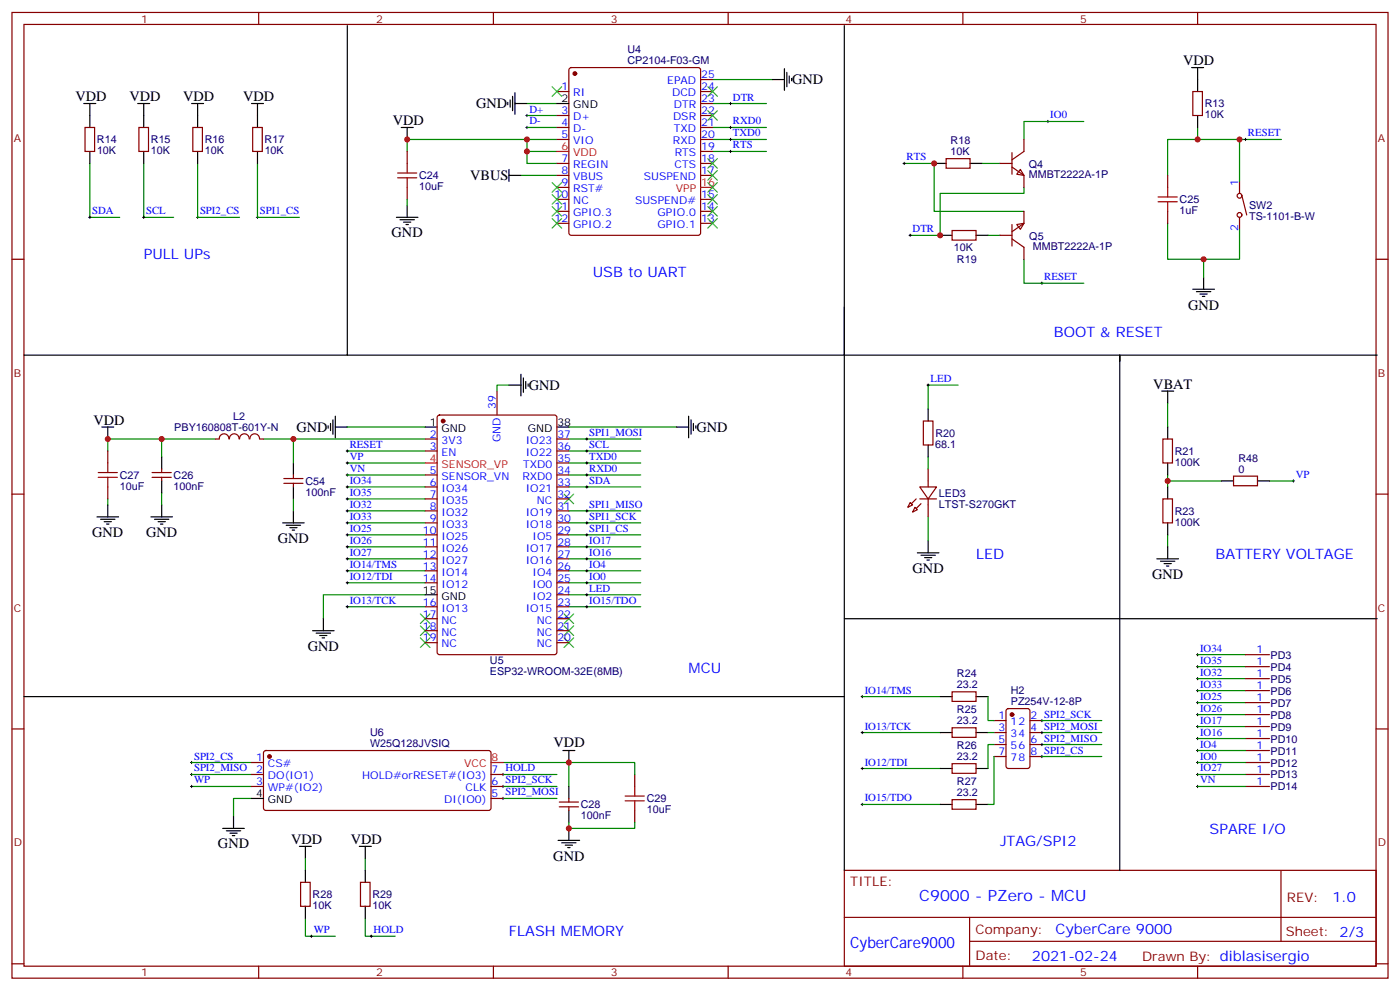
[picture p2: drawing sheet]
<svg xmlns="http://www.w3.org/2000/svg" width="412mm" height="292mm" viewBox="0 0 412 292" stroke-linecap="round" stroke-linejoin="round" font-family="sans-serif">
<g fill="none" stroke="#870000" stroke-width=".35">
<path d="M3.5 3.7h405.4v284.3h-405.4zM7.1 7.2h398.2v277.3h-398.2zM76.2 3.7v3.5M145.3 3.7v3.5M214.5 3.7v3.5M283.6 3.7v3.5M352.8 3.7v3.5M25 37.5h2.9v7.1h-2.9zM40.9 37.5h2.8v7.1h-2.8zM56.8 37.5h2.8v7.1h-2.8zM74.4 37.5h2.9v7.1h-2.9zM164 27h3.6"/>
<path d="M164 34h3.6M164 37.5h3.6M167.8 20.1l.5-.2h37.4l.5 .2 .2 .5v48l-.3 .5-.4 .2h-37.4l-.5-.2-.2-.5v-48zM206.4 27h3.5M206.4 34h3.5M206.4 37.5h3.5M206.4 30.5h3.5M206.4 23.4h3.5M351.4 27h2.8v7h-2.8zM119.9 44.6v3.5M119.9 55.2v3.5M164 48.1h3.6"/>
<path d="M164 41.1h3.6M164 51.6h3.6M164 55.2h3.6M164 58.7h3.6M206.4 48.1h3.5M206.4 41.1h3.5M206.4 51.6h3.5M206.4 58.7h3.5M206.4 44.6h3.5M278.7 46.7h7.1v2.8h-7.1zM294.6 48.1h3.5M298.1 49.2l3.5 2.4v3.6"/>
<path d="M298.1 44.9v6.4M300.6 49.9l1 1.7-2.1-.3zM301.6 41.1v3.5l-3.5 2.5M344 51.6v3.6M365.1 53.4v3.5M365.8 57.6l1.4 5.7M3.5 76.3h3.6M164 62.2h3.6M164 65.8h3.6M206.4 62.2h3.5M206.4 65.8h3.5M280.5 67.9h7v2.8h-7z"/>
<path d="M294.6 69.3h3.5M298.1 70.3l3.5 2.5v3.5M298.1 66.1v6.4M299.5 66.1l2.1-.3-1 1.7zM301.6 62.2v3.6l-3.5 2.4M344 62.2v3.6M365.1 64v3.5M405.3 76.3h3.6M146.4 115.1v7.1M31.7 132.8v3.5M44.8 139.1h5.6M47.6 138.1v1"/>
<path d="M67.4 129.2a1.41 1.41 0 0 0-1.4-1.5 1.41 1.41 0 0 0-1.4 1.5l-1.1 .1M67.6 129.2a1.41 1.41 0 0 1 1.4-1.5 1.41 1.41 0 0 1 1.4 1.5M70.6 129.2a1.41 1.41 0 0 1 1.4-1.5 1.41 1.41 0 0 1 1.4 1.5M73.6 129.2a1.41 1.41 0 0 1 1.4-1.5 1.41 1.41 0 0 1 1.4 1.5M76.6 129.3h1M86.4 139.8v1.1M125.2 129.3h3.6M125.2 132.8h3.6M125.2 139.8h3.6M129 122.4l.5-.2h33.8l.7 .4v69.5l-.4 .6-34.1 .1-.7-.5v-69.4zM164 129.3h3.6M164 132.8h3.6"/>
<path d="M164 136.3h3.6M164 139.8h3.6M272 124h2.8v7h-2.8zM273.4 138.1v5.3M342.5 129.3h2.9v7h-2.9zM3.5 145.5h3.6M31.7 143.4v3.5M44.8 140.5h5.6M47.6 140.5v1.1M83.6 142.3h5.7M83.6 140.9h5.7M86.4 142.3v1.1"/>
<path d="M125.2 146.9h3.6M125.2 143.4h3.6M125.2 150.4h3.6M125.2 154h3.6M125.2 157.5h3.6M164 146.9h3.6M164 143.4h3.6M164 150.4h3.6M164 154h3.6M164 157.5h3.6M268.1 148l.7 .7-1.4 .7zM269.5 149.4l.7 .7-1.4 .7z"/>
<path d="M270.9 143.4h5l-2.5 3.5zM270.9 146.9h5M273.4 146.9v5.3M342.5 146.9h2.9v7.1h-2.9zM363.4 140.2h7v2.8h-7zM405.3 145.5h3.6M125.2 161h3.6M125.2 164.5h3.6M125.2 168.1h3.6M125.2 171.6h3.6M125.2 178.6h3.6M164 161h3.6"/>
<path d="M164 164.5h3.6M164 168.1h3.6M164 171.6h3.6M164 175.1h3.6M164 178.6h3.6M125.2 182.2h3.6M125.2 185.7h3.6M125.2 189.2h3.6M164 182.2h3.6M164 185.7h3.6M164 189.2h3.6M366.9 192.8h7"/>
<path d="M366.9 196.3h7M366.9 199.8h7M3.5 214.6h3.6M280.5 203.7h7v2.8h-7zM280.5 214.3h7v2.8h-7zM292.8 212.2h3.5M292.8 215.7h3.5M292.8 219.2h3.5M296.6 208.8l.4-.2h5.7l.6 .5 .1 16.5-.5 .6-5.9 .1-.6-.5-.1-16.5zM303.4 212.2h3.5M303.4 215.7h3.5M303.4 219.2h3.5"/>
<path d="M366.9 203.3h7M366.9 206.9h7M366.9 210.4h7M366.9 213.9h7M366.9 217.5h7M405.3 214.6h3.6M74.1 224.5h3.5M74.1 228h3.5M74.1 231.6h3.5M77.8 221.2l.5-.2h65.9l.4 .7v16.5l-.7 .4h-65.9l-.4-.7v-16.2zM144.6 228h3.6M144.6 231.6h3.6"/>
<path d="M144.6 235.1h3.6M164.7 237.6h5.7M164.7 236.1h5.7M167.6 235.1v1M167.6 237.6v1M187 228v3.6M187 238.6v3.5M280.5 224.9h7v2.8h-7zM280.5 235.4h7v2.9h-7zM292.8 222.7h3.5M303.4 222.7h3.5M366.9 224.5h7"/>
<path d="M366.9 228h7M366.9 231.6h7M366.9 221h7M88.5 259.8h2.9v7h-2.9zM106.2 259.8h2.8v7h-2.8zM248.7 256.3h156.6v28.2h-156.6zM377.3 256.3v20.9M248.7 270.1h156.5M285.6 277.2h119.6M285.6 270.1v14.1M3.5 283.8h3.6M76.2 284.5v3.5"/>
<path d="M145.3 284.5v3.5M214.5 284.5v3.5M283.6 284.5v3.5M352.8 284.5v3.5M405.3 283.8h3.6"/>
<circle cx="365.1" cy="57.6" r=".71"/>
<circle cx="365.1" cy="63.3" r=".71"/>
</g>
<g fill="none" stroke="#008700" stroke-width=".35">
<path d="M155.2 37.5h8.8M155.2 30.5h8.8M155.2 34h8.8M209.9 23.4h17.6M209.9 37.5h15.9M209.9 30.5h15.9M319.3 35.8h-17.7v5.3M352.8 37.5v3.6M26.5 48.1v15.9h8.8M42.3 48.1v15.9h8.9M58.2 48.1v15.9h12.4M75.8 48.1v15.9h12.4"/>
<path d="M119.9 58.7v1.8M153.5 51.6h10.5M155.2 41.1h-35.3v3.5M164 41.1h-8.8v3.5M164 44.6h-8.8v3.5h8.8M209.9 44.6h15.9M209.9 41.1h15.9M266.3 48.1h8.9v14.1h26.4M289.3 48.1h5.3M301.6 55.2v1.7h-24.7v12.4h-8.8M365.1 41.1v12.3M377.5 41.1h-33.5v10.5"/>
<path d="M291 69.3h3.6M301.6 76.3v7.1h17.7M344 65.8v10.5h10.5v5.3M365.1 67.5v8.8h-10.6M149.9 113.4h-3.5v1.7M282.2 113.4h-8.8v7M344 118.7v7M31.7 132.8v-3.5h15.9v5.2M47.6 129.3h15.9M77.6 129.3h47.6M86.4 129.3v7M102.3 139.8h22.9"/>
<path d="M102.3 132.8h22.9M102.3 136.3h22.9M102.3 125.7h22.9M167.6 139.8h21.1M167.6 129.3h21.1M167.6 132.8h21.1M167.6 136.3h21.1M167.6 125.7h31.7M273.4 134.5v3.6M344 139.8v3.6M31.7 146.9v1.8M47.6 145.1v3.6"/>
<path d="M86.4 146.9v3.5M102.3 157.5h22.9M102.3 154h22.9M102.3 150.4h22.9M102.3 146.9h22.9M102.3 143.4h22.9M167.6 157.5h21.1M167.6 154h21.1M167.6 150.4h21.1M167.6 143.4h21.1M273.4 152.2v7M344 141.6h15.8"/>
<path d="M344 157.5v3.5M373.9 141.6h7.1M102.3 178.6h22.9M102.3 168.1h22.9M102.3 164.5h22.9M102.3 161h22.9M102.3 171.6h22.9M125.2 175.1h-30v7.1M167.6 171.6h21.1M167.6 178.6h21.1M167.6 168.1h21.1M167.6 164.5h21.1"/>
<path d="M167.6 161h21.1M167.6 175.1h21.1M352.8 192.8h14.1M352.8 196.3h14.1M352.8 199.8h14.1M254 205.1h22.9M254 215.7h22.9M291 205.1v7.1h1.8M291 215.7h1.8M292.8 219.2h-1.8v7.1M306.9 215.7h17.7M306.9 212.2h17.7"/>
<path d="M306.9 219.2h17.7M352.8 203.3h14.1M352.8 206.9h14.1M352.8 210.4h14.1M352.8 213.9h14.1M352.8 217.5h14.1M56.4 228h17.7M56.4 231.6h17.7M56.4 224.5h17.7M74.1 235.1h-5.3v5.3M148.2 224.5h19.4v7.1M148.2 228h15.8"/>
<path d="M148.2 231.6h15.8M148.2 235.1h15.8M167.6 224.5h19.4v3.5M254 226.3h22.9M254 236.9h22.9M292.8 222.7v14.2h-1.8M306.9 222.7h17.7M352.8 221h14.1M352.8 228h14.1M352.8 231.6h14.1M352.8 224.5h14.1M90 252.7v3.6"/>
<path d="M107.6 252.7v3.6M167.6 242.1v1.8h19.4v-1.8M90 270.4v5.3h8.8M107.6 270.4v5.3h8.8"/>
</g>
<g fill="none" stroke="#000" stroke-width=".29">
<path d="M154.9 37.5h.7M154.9 34h.7M155.2 33.7v.7M155.2 37.2v.7M214.8 37.5h.7M214.8 30.5h.7M215.2 30.1v.7M215.2 37.2v.7M308.3 35.8h.7M308.7 35.4v.7M214.8 41.1h.7M214.8 44.6h.7"/>
<path d="M215.2 40.7v.7M215.2 44.2v.7M266 48.1h.7M266.3 47.8v.7M366.5 41.1h.7M366.9 40.7v.7M26.1 64h.7M26.5 63.6v.7M42 64h.7M42.3 63.6v.7M57.9 64h.7M58.2 63.6v.7"/>
<path d="M75.5 64h.7M75.8 63.6v.7M267.8 69.3h.7M268.1 68.9v.7M306.6 83.4h.7M306.9 83v.7M273 113.4h.8M273.4 113v.7M102 139.8h.7M102 132.8h.7M102 136.3h.7M102.3 132.4v.7"/>
<path d="M102.3 136v.7M102.3 139.5v.7M172.5 139.8h.7M172.5 129.3h.7M172.5 132.8h.7M172.5 136.3h.7M172.9 128.9v.7M172.9 132.4v.7M172.9 136v.7M172.9 139.5v.7M102 157.5h.7M102 154h.7"/>
<path d="M102 150.4h.7M102 146.9h.7M102 143.4h.7M102.3 143v.7M102.3 146.5v.7M102.3 150.1v.7M102.3 153.6v.7M102.3 157.1v.7M172.5 157.5h.7M172.5 154h.7M172.5 150.4h.7M172.5 143.4h.7"/>
<path d="M172.9 143v.7M172.9 150.1v.7M172.9 153.6v.7M172.9 157.1v.7M380.6 141.6h.8M381 141.3v.7M102 168.1h.7M102 161h.7M102 164.5h.7M102 171.6h.7M102 178.6h.7M102.3 160.7v.7"/>
<path d="M102.3 164.2v.7M102.3 167.7v.7M102.3 171.2v.7M102.3 178.3v.7M172.5 168.1h.7M172.5 161h.7M172.5 164.5h.7M172.5 171.6h.7M172.5 178.6h.7M172.5 175.1h.7M172.9 160.7v.7M172.9 164.2v.7"/>
<path d="M172.9 167.7v.7M172.9 171.2v.7M172.9 174.8v.7M172.9 178.3v.7M352.4 192.8h.7M352.4 196.3h.7M352.4 199.8h.7M352.8 192.4v.7M352.8 195.9v.7M352.8 199.5v.7M253.6 205.1h.8M253.6 215.7h.8"/>
<path d="M254 204.8v.7M254 215.3v.7M306.6 212.2h.7M306.6 219.2h.7M306.6 215.7h.7M306.9 211.8v.7M306.9 215.3v.7M306.9 218.9v.7M352.4 213.9h.7M352.4 217.5h.7M352.4 203.3h.7M352.4 206.9h.7"/>
<path d="M352.4 210.4h.7M352.8 203v.7M352.8 206.5v.7M352.8 210v.7M352.8 213.6v.7M352.8 217.1v.7M56.1 224.5h.7M56.1 228h.7M56.1 231.6h.7M56.4 224.2v.7M56.4 227.7v.7M56.4 231.2v.7"/>
<path d="M147.8 228h.7M147.8 231.6h.7M147.8 235.1h.7M148.2 227.7v.7M148.2 231.2v.7M148.2 234.7v.7M253.6 236.9h.8M253.6 226.3h.8M254 225.9v.7M254 236.5v.7M306.6 222.7h.7M306.9 222.4v.7"/>
<path d="M352.4 221h.7M352.4 224.5h.7M352.4 228h.7M352.4 231.6h.7M352.8 220.6v.7M352.8 224.2v.7M352.8 227.7v.7M352.8 231.2v.7M91.4 275.7h.7M91.7 275.3v.7M109 275.7h.7M109.4 275.3v.7"/>
</g>
<g fill="none" stroke="#000" stroke-width=".35">
<path d="M102.3 7.5v97.1h-95.2M248.7 7.5v97.1h-146.4M351 19.9h3.5M352.8 19.9v7.1M24.7 30.5h3.5M26.5 30.5v7M40.6 30.5h3.5M42.3 30.5v7M56.4 30.5h3.6M58.2 30.5v7M74.1 30.5h3.5M75.8 30.5v7"/>
<path d="M118.2 37.5h3.5M119.9 37.5v3.6M149.6 30.1v.7M150.3 29.4v2.1M151 28.4v4.2M151.7 30.5h3.5M151.7 27.3v6.4M164 30.5h3.6M227.5 23.4h3.6M231.1 20.2v6.4M231.8 21.3v4.2M232.5 22.4v2.1"/>
<path d="M233.2 23.1v.7M352.8 34v3.5M26.5 44.6v3.5M42.3 44.6v3.5M58.2 44.6v3.5M75.8 44.6v3.5M149.9 51.6h3.6M149.9 49.9v3.5M275.2 48.1h3.5M285.8 48.1h3.5M116.8 64h6.3M117.8 64.7h4.3"/>
<path d="M118.9 65.4h2.1M119.6 66.1h.7M119.9 60.5v3.5M276.9 69.3h3.6M287.5 69.3h3.5M248.7 90.5v91.7h157M351.4 85.2h6.3M352.4 85.9h4.3M353.5 86.6h2.1M354.2 87.3h.7M354.5 81.6v3.6M149.9 113.4h3.6"/>
<path d="M153.5 110.2v6.4M154.2 111.3v4.2M154.9 112.3v2.1M155.6 113v.7M248.7 104.6h157M329.8 106.3v-1.7v151.7M342.2 115.1h3.5M344 115.1v3.6M30 125.7h3.5M31.7 125.7v3.6M47.6 134.5v3.6M86.4 136.3v3.5"/>
<path d="M96.7 125.4v.7M97.4 124.7v2.1M98.1 123.6v4.2M98.8 125.7h3.5M98.8 122.6v6.3M125.2 125.7h3.6M164 125.7h3.6M199.3 125.7h3.5M202.8 122.6v6.3M203.6 123.6v4.2M204.3 124.7v2.1M205 125.4v.7"/>
<path d="M273.4 120.4v3.6M273.4 131v3.5M344 125.7v3.6M344 136.3v3.5M28.6 152.2h6.3M29.6 152.9h4.3M30.7 153.6h2.1M31.4 154.3h.7M31.7 148.7v3.5M44.4 152.2h6.4M45.5 152.9h4.2M46.6 153.6h2.1"/>
<path d="M47.3 154.3h.7M47.6 141.6v3.5M47.6 148.7v3.5M83.3 154h6.3M84.3 154.7h4.2M85.4 155.4h2.1M86.1 156.1h.7M86.4 143.4v3.5M86.4 150.4v3.6M273.4 159.2v3.6M344 143.4v3.5M344 154v3.5"/>
<path d="M359.8 141.6h3.6M370.4 141.6h3.5M125.2 175.1h3.6M270.2 162.8h6.4M271.3 163.5h4.2M272.3 164.2h2.2M273 164.9h.8M340.8 164.5h6.3M341.8 165.2h4.3M342.9 165.9h2.1M343.6 166.7h.7M344 161v3.5"/>
<path d="M92.1 185.7h6.3M93.1 186.4h4.3M94.2 187.1h2.1M94.9 187.8h.7M95.2 182.2v3.5M248.7 182.2v74.1M7.1 205.1h241.6M276.9 205.1h3.6M276.9 215.7h3.6M287.5 205.1h3.5M287.5 215.7h3.5M74.1 235.1h3.5"/>
<path d="M165.8 221h3.5M167.6 221v3.5M167.6 231.6v3.5M167.6 238.6v3.5M276.9 226.3h3.6M276.9 236.9h3.6M287.5 226.3h3.5M287.5 236.9h3.5M65.6 243.9h6.4M66.7 244.6h4.2M67.7 245.3h2.1M68.4 246h.7"/>
<path d="M68.8 240.4v3.5M88.2 249.2h3.5M90 249.2v3.5M90 256.3v3.5M105.8 249.2h3.6M107.6 249.2v3.5M107.6 256.3v3.5M164.4 247.4h6.3M165.5 248.1h4.2M166.5 248.8h2.1M167.2 249.6h.7M167.6 243.9v3.5"/>
<path d="M90 266.8v3.6M107.6 266.8v3.6"/>
</g>
<g fill="#870000" stroke="#870000" stroke-width=".35">
<path d="M271.3 148.3l-1.4 1.4z"/>
<path d="M268.5 148.3l1.4-1.4z"/>
<circle cx="169.3" cy="21.7" r=".53"/>
<circle cx="79.4" cy="222.7" r=".53"/>
<circle cx="298.1" cy="210.4" r=".53"/>
<circle cx="130.5" cy="124" r=".53"/>
</g>
<path d="M164 44.6h3.6M206.4 55.2h3.5M125.2 136.3h3.6M144.6 224.5h3.6" fill="none" stroke="#f00" stroke-width=".35"/>
<g fill="none" stroke="#3c3" stroke-width=".35">
<path d="M162.6 25.5l2.9 2.9M165.5 25.5l-2.9 2.9M208.5 32.6l2.8 2.8M208.5 25.5l2.8 2.9M211.3 32.6l-2.8 2.8M211.3 25.5l-2.8 2.9M162.6 53.8l2.9 2.8M162.6 57.3l2.9 2.8M165.5 53.8l-2.9 2.8M165.5 57.3l-2.9 2.8M208.5 57.3l2.8 2.8M208.5 53.8l2.8 2.8"/>
<path d="M208.5 50.2l2.8 2.9M208.5 46.7l2.8 2.8M211.3 57.3l-2.8 2.8M211.3 53.8l-2.8 2.8M211.3 50.2l-2.8 2.9M211.3 46.7l-2.8 2.8M162.6 60.8l2.9 2.8M162.6 64.3l2.9 2.9M165.5 60.8l-2.9 2.8M165.5 64.3l-2.9 2.9M208.5 64.3l2.8 2.9M208.5 60.8l2.8 2.8"/>
<path d="M211.3 64.3l-2.8 2.9M211.3 60.8l-2.8 2.8M166.2 145.5l2.8 2.8M169 145.5l-2.8 2.8M123.8 180.8l2.8 2.8M123.8 184.3l2.8 2.8M123.8 187.8l2.8 2.8M126.6 180.8l-2.8 2.8M126.6 184.3l-2.8 2.8M126.6 187.8l-2.8 2.8M166.2 180.8l2.8 2.8M166.2 184.3l2.8 2.8"/>
<path d="M166.2 187.8l2.8 2.8M169 180.8l-2.8 2.8M169 184.3l-2.8 2.8M169 187.8l-2.8 2.8"/>
</g>
<g fill="none" stroke="#a10000" stroke-width=".35">
<path d="M117.1 52.4h5.7M117.1 50.9h5.7M119.9 48.1v2.8M119.9 52.4v2.8M341.1 59.4h5.7M341.1 58h5.7M344 55.2v2.8M344 59.4v2.8M28.9 139.1h5.7M31.7 136.3v2.8M28.9 140.5h5.7M31.7 140.5v2.9"/>
<path d="M184.1 235.8h5.7M184.1 234.4h5.7M187 231.6v2.8M187 235.8v2.8"/>
</g>
<g fill="#c00">
<circle cx="352.8" cy="41.1" r=".88"/>
<circle cx="344" cy="141.6" r=".88"/>
<circle cx="47.6" cy="129.3" r=".88"/>
<circle cx="31.8" cy="129.3" r=".88"/>
<circle cx="155.2" cy="41.1" r=".88"/>
<circle cx="155.2" cy="44.6" r=".88"/>
<circle cx="167.6" cy="224.5" r=".88"/>
<circle cx="275.2" cy="48.1" r=".88"/>
<circle cx="276.9" cy="69.3" r=".88"/>
<circle cx="354.5" cy="76.3" r=".88"/>
<circle cx="365.1" cy="41.1" r=".88"/>
<circle cx="119.9" cy="41.1" r=".88"/>
<circle cx="167.6" cy="243.9" r=".88"/>
<circle cx="86.4" cy="129.3" r=".88"/>
</g>
<g font-size="4.6" fill="#00f">
<text x="270.8" y="265.3">C9000 - PZero - MCU</text>
<text x="250.5" y="279.2">CyberCare9000</text>
</g>
<g font-size="4.2">
<text x="348.5" y="19.2">VDD</text>
<text x="22.2" y="29.8">VDD</text>
<text x="38.1" y="29.8">VDD</text>
<text x="54" y="29.8">VDD</text>
<text x="71.6" y="29.8">VDD</text>
<text x="233.4" y="24.9">GND</text>
<text x="140.2" y="31.9">GND</text>
<text x="115.7" y="36.8">VDD</text>
<text x="138.5" y="53.1">VBUS</text>
<text x="115.4" y="69.6">GND</text>
<text x="350" y="91.2">GND</text>
<text x="155.8" y="114.8">GND</text>
<text x="339.7" y="114.4">VBAT</text>
<text x="27.5" y="125">VDD</text>
<text x="87.3" y="127.2">GND</text>
<text x="205.1" y="127.2">GND</text>
<text x="27.2" y="158.2">GND</text>
<text x="43" y="158.2">GND</text>
<text x="81.9" y="159.9">GND</text>
<text x="268.8" y="168.8">GND</text>
<text x="339.4" y="170.5">GND</text>
<text x="90.7" y="191.7">GND</text>
<text x="163.1" y="220">VDD</text>
<text x="64.2" y="249.6">GND</text>
<text x="85.7" y="248.5">VDD</text>
<text x="103.4" y="248.5">VDD</text>
<text x="163" y="253.5">GND</text>
</g>
<g font-size="4.2" fill="#00f">
<text x="42.3" y="76.3">PULL UPs</text>
<text x="174.6" y="81.6">USB to UART</text>
<text x="310.4" y="99.3">BOOT &amp; RESET</text>
<text x="287.5" y="164.5">LED</text>
<text x="358.1" y="164.5">BATTERY VOLTAGE</text>
<text x="202.8" y="198">MCU</text>
<text x="356.3" y="245.7">SPARE I/O</text>
<text x="294.6" y="249.2">JTAG/SPI2</text>
<text x="392.5" y="265.5">1.0</text>
<text x="149.9" y="275.7">FLASH MEMORY</text>
<text x="310.9" y="275.1">CyberCare 9000</text>
<text x="304" y="282.9">2021-02-24</text>
</g>
<g font-size="3.9" fill="#800">
<text x="250.5" y="260.8">TITLE:</text>
<text x="379.1" y="265.5">REV:</text>
<text x="287.4" y="275">Company:</text>
<text x="378.7" y="275.7">Sheet: 2/3</text>
<text x="287.4" y="282.7">Date:</text>
<text x="336.4" y="282.8">Drawn By: diblasisergio</text>
</g>
<g font-size="3.2" fill="#800">
<text x="41.6" y="6.7">1</text>
<text x="110.8" y="6.7">2</text>
<text x="179.9" y="6.7">3</text>
<text x="249.1" y="6.7">4</text>
<text x="318.2" y="6.7">5</text>
<text x="4.1" y="41.8">A</text>
<text x="405.9" y="41.8">A</text>
<text x="4.1" y="110.9">B</text>
<text x="405.9" y="110.9">B</text>
<text x="4.1" y="180.1">C</text>
<text x="405.9" y="180.1">C</text>
<text x="4.1" y="249.2">D</text>
<text x="405.9" y="249.2">D</text>
<text x="41.6" y="287.5">1</text>
<text x="110.8" y="287.5">2</text>
<text x="179.9" y="287.5">3</text>
<text x="249.1" y="287.5">4</text>
<text x="318.2" y="287.5">5</text>
</g>
<g font-size="3.2" fill="#000080">
<text x="184.9" y="15.5">U4</text>
<text x="184.8" y="18.7">CP2104-F03-GM</text>
<text x="354.9" y="31.6">R13</text>
<text x="354.9" y="34.8">10K</text>
<text x="28.6" y="42.2">R14</text>
<text x="28.6" y="45.4">10K</text>
<text x="44.4" y="42.2">R15</text>
<text x="44.4" y="45.4">10K</text>
<text x="60.3" y="42.2">R16</text>
<text x="60.3" y="45.4">10K</text>
<text x="78" y="42.2">R17</text>
<text x="78" y="45.4">10K</text>
<text x="280" y="45.6">10K</text>
<text x="280" y="42.4">R18</text>
<text x="123.5" y="52.8">C24</text>
<text x="303" y="52.5">MMBT2222A-1P</text>
<text x="303" y="49.4">Q4</text>
<text x="123.5" y="56">10uF</text>
<text x="347.5" y="59.9">C25</text>
<text x="347.5" y="63">1uF</text>
<text x="367.9" y="64.8">TS-1101-B-W</text>
<text x="367.9" y="61.6">SW2</text>
<text x="303.2" y="70.5">Q5</text>
<text x="281" y="74">10K</text>
<text x="281.9" y="77.5">R19</text>
<text x="304.2" y="73.6">MMBT2222A-1P</text>
<text x="68.7" y="123.6">L2</text>
<text x="51.4" y="126.8">PBY160808T-601Y-N</text>
<text x="275.5" y="131.8">68.1</text>
<text x="275.5" y="128.6">R20</text>
<text x="346.1" y="137.1">100K</text>
<text x="346.1" y="133.9">R21</text>
<text x="364.8" y="135.9">R48</text>
<text x="35.3" y="141">C27</text>
<text x="51.2" y="141">C26</text>
<text x="90" y="142.8">C54</text>
<text x="364.8" y="139.1">0</text>
<text x="35.3" y="144.2">10uF</text>
<text x="51.2" y="144.1">100nF</text>
<text x="90" y="145.9">100nF</text>
<text x="276.6" y="149.5">LTST-S270GKT</text>
<text x="276.6" y="146.3">LED3</text>
<text x="346.1" y="154.7">100K</text>
<text x="346.1" y="151.6">R23</text>
<text x="144.3" y="195.6">U5</text>
<text x="374.3" y="193.9">PD3</text>
<text x="374.3" y="197.5">PD4</text>
<text x="144.3" y="198.8">ESP32-WROOM-32E(8MB)</text>
<text x="281.9" y="202.6">23.2</text>
<text x="281.9" y="199.5">R24</text>
<text x="374.3" y="201">PD5</text>
<text x="297.8" y="207.6">PZ254V-12-8P</text>
<text x="297.8" y="204.4">H2</text>
<text x="374.3" y="204.5">PD6</text>
<text x="374.3" y="208">PD7</text>
<text x="281.9" y="213.2">23.2</text>
<text x="281.9" y="210">R25</text>
<text x="374.3" y="211.6">PD8</text>
<text x="374.3" y="215.1">PD9</text>
<text x="109" y="219.9">W25Q128JVSIQ</text>
<text x="109" y="216.7">U6</text>
<text x="281.9" y="220.6">R26</text>
<text x="374.3" y="218.6">PD10</text>
<text x="281.9" y="223.8">23.2</text>
<text x="374.3" y="222.2">PD11</text>
<text x="374.3" y="225.7">PD12</text>
<text x="281.9" y="231.2">R27</text>
<text x="374.3" y="229.2">PD13</text>
<text x="374.3" y="232.7">PD14</text>
<text x="171.1" y="238">C28</text>
<text x="190.5" y="239.4">10uF</text>
<text x="190.5" y="236.2">C29</text>
<text x="281.9" y="234.4">23.2</text>
<text x="171.1" y="241.2">100nF</text>
<text x="92.1" y="264.4">R28</text>
<text x="92.1" y="267.7">10K</text>
<text x="109.7" y="264.4">R29</text>
<text x="109.7" y="267.7">10K</text>
</g>
<g font-size="3.2" fill="#00f">
<text x="206.6" y="23.1">25</text>
<text x="165.4" y="26.6">1</text>
<text x="168.9" y="28.4">RI</text>
<text x="196.5" y="24.8">EPAD</text>
<text x="198" y="28.4">DCD</text>
<text x="206.6" y="26.6">24</text>
<text x="215.9" y="29.6">DTR</text>
<text x="155.9" y="33.1">D+</text>
<text x="165.4" y="33.7">3</text>
<text x="168.9" y="35.4">D+</text>
<text x="198.3" y="35.4">DSR</text>
<text x="198.5" y="31.9">DTR</text>
<text x="206.6" y="33.7">22</text>
<text x="206.6" y="30.1">23</text>
<text x="309.4" y="34.9">IO0</text>
<text x="155.9" y="36.7">D-</text>
<text x="165.4" y="37.2">4</text>
<text x="165.4" y="40.7">5</text>
<text x="168.9" y="38.9">D-</text>
<text x="198.5" y="38.9">TXD</text>
<text x="206.6" y="40.7">20</text>
<text x="206.6" y="37.2">21</text>
<text x="215.9" y="40.2">TXD0</text>
<text x="215.9" y="36.7">RXD0</text>
<text x="367.6" y="40.2">RESET</text>
<text x="165.4" y="47.8">7</text>
<text x="168.9" y="42.5">VIO</text>
<text x="198.2" y="42.5">RXD</text>
<text x="198.7" y="46">RTS</text>
<text x="206.6" y="47.8">18</text>
<text x="206.6" y="44.2">19</text>
<text x="215.9" y="43.7">RTS</text>
<text x="267.1" y="47.2">RTS</text>
<text x="165.4" y="51.3">8</text>
<text x="168.9" y="49.5">REGIN</text>
<text x="168.9" y="53.1">VBUS</text>
<text x="189.7" y="53.1">SUSPEND</text>
<text x="198.7" y="49.5">CTS</text>
<text x="206.6" y="51.3">17</text>
<text x="163.4" y="58.3">10</text>
<text x="165.4" y="54.8">9</text>
<text x="168.9" y="56.6">RST#</text>
<text x="206.6" y="58.3">15</text>
<text x="364.8" y="54.8" transform="rotate(-90 364.8 54.8)">1</text>
<text x="27.2" y="63.1">SDA</text>
<text x="43" y="63.1">SCL</text>
<text x="58.9" y="63.1">SPI2_CS</text>
<text x="76.6" y="63.1">SPI1_CS</text>
<text x="163.4" y="61.9">11</text>
<text x="163.4" y="65.4">12</text>
<text x="168.9" y="60.1">NC</text>
<text x="168.9" y="63.6">GPIO.3</text>
<text x="187.1" y="60.1">SUSPEND#</text>
<text x="193.7" y="63.6">GPIO.0</text>
<text x="206.6" y="65.4">13</text>
<text x="206.6" y="61.9">14</text>
<text x="168.9" y="67.2">GPIO.2</text>
<text x="193.7" y="67.2">GPIO.1</text>
<text x="268.8" y="68.4">DTR</text>
<text x="364.8" y="68.1" transform="rotate(-90 364.8 68.1)">2</text>
<text x="307.6" y="82.5">RESET</text>
<text x="274.1" y="112.5">LED</text>
<text x="146" y="120.4" transform="rotate(-90 146 120.4)">39</text>
<text x="103" y="131.9">RESET</text>
<text x="126.6" y="128.9">2</text>
<text x="130.1" y="130.7">3V3</text>
<text x="147.5" y="130.2" transform="rotate(-90 147.5 130.2)">GND</text>
<text x="154.9" y="130.7">IO23</text>
<text x="164.2" y="128.9">37</text>
<text x="173.6" y="128.4">SPI1_MOSI</text>
<text x="173.6" y="131.9">SCL</text>
<text x="103" y="135.4">VP</text>
<text x="126.6" y="132.4">3</text>
<text x="130.1" y="134.2">EN</text>
<text x="154.1" y="137.7">TXD0</text>
<text x="154.9" y="134.2">IO22</text>
<text x="164.2" y="132.4">36</text>
<text x="164.2" y="136">35</text>
<text x="173.6" y="135.4">TXD0</text>
<text x="103" y="139">VN</text>
<text x="103" y="142.5">IO34</text>
<text x="126.6" y="143">6</text>
<text x="126.6" y="139.5">5</text>
<text x="130.1" y="141.3">SENSOR_VN</text>
<text x="153.9" y="141.3">RXD0</text>
<text x="164.2" y="139.5">34</text>
<text x="164.2" y="143">33</text>
<text x="173.6" y="142.5">SDA</text>
<text x="173.6" y="139">RXD0</text>
<text x="381.7" y="140.7">VP</text>
<text x="103" y="149.5">IO32</text>
<text x="103" y="146">IO35</text>
<text x="126.6" y="146.5">7</text>
<text x="130.1" y="148.3">IO35</text>
<text x="130.1" y="144.8">IO34</text>
<text x="154.9" y="144.8">IO21</text>
<text x="158.1" y="148.3">NC</text>
<text x="164.2" y="146.5">32</text>
<text x="173.6" y="149.5">SPI1_MISO</text>
<text x="103" y="153.1">IO33</text>
<text x="126.6" y="153.6">9</text>
<text x="126.6" y="150.1">8</text>
<text x="130.1" y="155.4">IO33</text>
<text x="130.1" y="151.8">IO32</text>
<text x="154.9" y="151.8">IO19</text>
<text x="154.9" y="155.4">IO18</text>
<text x="164.2" y="150.1">31</text>
<text x="164.2" y="153.6">30</text>
<text x="173.6" y="153.1">SPI1_SCK</text>
<text x="103" y="160.1">IO26</text>
<text x="103" y="156.6">IO25</text>
<text x="124.6" y="160.7">11</text>
<text x="124.6" y="157.1">10</text>
<text x="130.1" y="158.9">IO25</text>
<text x="156.9" y="158.9">IO5</text>
<text x="164.2" y="157.1">29</text>
<text x="164.2" y="160.7">28</text>
<text x="173.6" y="160.1">IO17</text>
<text x="173.6" y="156.6">SPI1_CS</text>
<text x="103" y="163.7">IO27</text>
<text x="103" y="167.2">IO14/TMS</text>
<text x="124.6" y="167.7">13</text>
<text x="124.6" y="164.2">12</text>
<text x="130.1" y="165.9">IO27</text>
<text x="130.1" y="162.4">IO26</text>
<text x="154.9" y="162.4">IO17</text>
<text x="154.9" y="165.9">IO16</text>
<text x="164.2" y="164.2">27</text>
<text x="164.2" y="167.7">26</text>
<text x="173.6" y="167.2">IO4</text>
<text x="173.6" y="163.7">IO16</text>
<text x="103" y="170.7">IO12/TDI</text>
<text x="124.6" y="171.2">14</text>
<text x="130.1" y="173">IO12</text>
<text x="130.1" y="169.5">IO14</text>
<text x="156.9" y="169.5">IO4</text>
<text x="156.9" y="173">IO0</text>
<text x="164.2" y="171.2">25</text>
<text x="173.6" y="170.7">IO0</text>
<text x="103" y="177.8">IO13/TCK</text>
<text x="124.6" y="178.3">16</text>
<text x="156.9" y="176.5">IO2</text>
<text x="164.2" y="174.8">24</text>
<text x="164.2" y="178.3">23</text>
<text x="173.6" y="177.8">IO15/TDO</text>
<text x="173.6" y="174.2">LED</text>
<text x="124.6" y="185.3">18</text>
<text x="124.6" y="181.8">17</text>
<text x="130.1" y="183.6">NC</text>
<text x="130.1" y="180.1">IO13</text>
<text x="154.9" y="180.1">IO15</text>
<text x="158.1" y="183.6">NC</text>
<text x="164.2" y="181.8">22</text>
<text x="164.2" y="185.3">21</text>
<text x="124.6" y="188.9">19</text>
<text x="130.1" y="190.6">NC</text>
<text x="130.1" y="187.1">NC</text>
<text x="158.1" y="187.1">NC</text>
<text x="158.1" y="190.6">NC</text>
<text x="164.2" y="188.9">20</text>
<text x="353.5" y="191.9">IO34</text>
<text x="353.5" y="195.4">IO35</text>
<text x="370.2" y="192.4">1</text>
<text x="370.2" y="195.9">1</text>
<text x="353.5" y="198.9">IO32</text>
<text x="353.5" y="202.5">IO33</text>
<text x="370.2" y="199.5">1</text>
<text x="370.2" y="203">1</text>
<text x="254.7" y="204.2">IO14/TMS</text>
<text x="353.5" y="206">IO25</text>
<text x="353.5" y="209.5">IO26</text>
<text x="370.2" y="206.5">1</text>
<text x="254.7" y="214.8">IO13/TCK</text>
<text x="294.1" y="211.8">1</text>
<text x="294.1" y="215.3">3</text>
<text x="297.6" y="213.6">12</text>
<text x="303.6" y="215.3">4 SPI2_MOSI</text>
<text x="303.6" y="211.8">2 SPI2_SCK</text>
<text x="353.5" y="213">IO17</text>
<text x="370.2" y="210">1</text>
<text x="370.2" y="213.6">1</text>
<text x="294.1" y="218.9">5</text>
<text x="297.6" y="217.1">34</text>
<text x="297.6" y="220.6">56</text>
<text x="303.6" y="218.9">6 SPI2_MISO</text>
<text x="353.5" y="216.6">IO16</text>
<text x="353.5" y="220.1">IO4</text>
<text x="370.2" y="217.1">1</text>
<text x="370.2" y="220.6">1</text>
<text x="57.1" y="223.6">SPI2_CS</text>
<text x="57.1" y="227.2">SPI2_MISO</text>
<text x="75.4" y="224.2">1</text>
<text x="75.4" y="227.7">2</text>
<text x="78.9" y="225.9">CS#</text>
<text x="144.8" y="227.7">7 HOLD</text>
<text x="254.7" y="225.4">IO12/TDI</text>
<text x="294.1" y="222.4">7</text>
<text x="297.6" y="224.2">78</text>
<text x="303.6" y="222.4">8 SPI2_CS</text>
<text x="353.5" y="223.6">IO0</text>
<text x="353.5" y="227.2">IO27</text>
<text x="370.2" y="224.2">1</text>
<text x="370.2" y="227.7">1</text>
<text x="57.1" y="230.7">WP</text>
<text x="75.4" y="231.2">3</text>
<text x="78.9" y="229.4">DO(IO1)</text>
<text x="78.9" y="233">WP#(IO2)</text>
<text x="106.7" y="229.4">HOLD#orRESET#(IO3)</text>
<text x="137.2" y="233">CLK</text>
<text x="144.8" y="231.2">6 SPI2_SCK</text>
<text x="353.5" y="230.7">VN</text>
<text x="370.2" y="231.2">1</text>
<text x="130.8" y="236.5">DI(IO0)</text>
<text x="144.8" y="234.7">5 SPI2_MOSI</text>
<text x="254.7" y="236">IO15/TDO</text>
<text x="92.4" y="274.8">WP</text>
<text x="110.1" y="274.8">HOLD</text>
</g>
<g font-size="3.2">
<text x="165.4" y="30.1">2</text>
<text x="168.9" y="31.9">GND</text>
<text x="126.6" y="125.4">1</text>
<text x="164.2" y="125.4">38</text>
<text x="130.1" y="127.1">GND</text>
<text x="155.5" y="127.1">GND</text>
<text x="124.6" y="174.8">15</text>
<text x="130.1" y="176.5">GND</text>
<text x="75.4" y="234.7">4</text>
<text x="78.9" y="236.5">GND</text>
</g>
<g font-size="3.2" fill="#f00">
<text x="165.4" y="44.2">6</text>
<text x="168.9" y="46">VDD</text>
<text x="199.1" y="56.6">VPP</text>
<text x="206.6" y="54.8">16</text>
<text x="126.6" y="136">4</text>
<text x="130.1" y="137.7">SENSOR_VP</text>
<text x="136.7" y="225.9">VCC</text>
<text x="144.8" y="224.2">8</text>
</g>
</svg>
